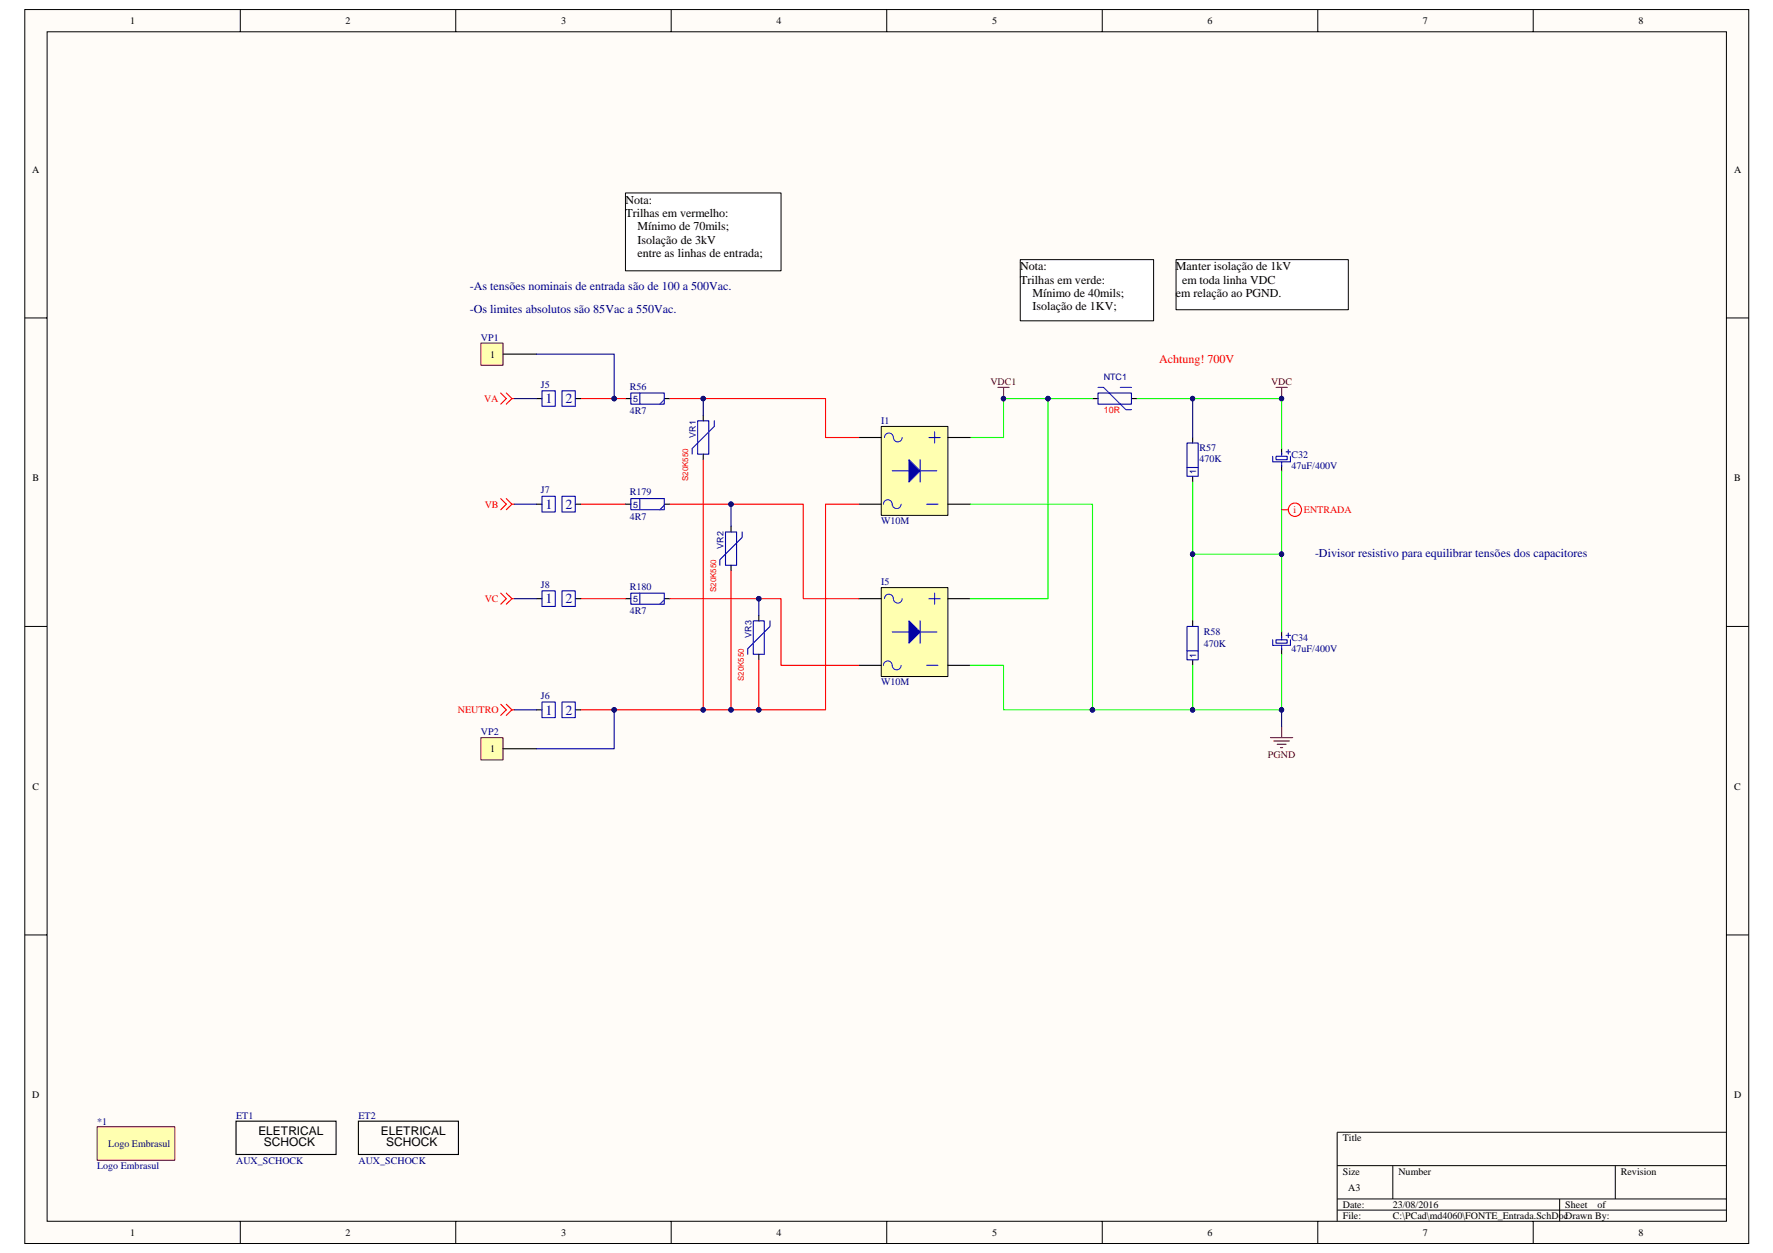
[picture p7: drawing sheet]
<svg xmlns="http://www.w3.org/2000/svg" width="420mm" height="297mm" viewBox="0 0 420 297" stroke-linecap="round" stroke-linejoin="round" font-family="sans-serif">
<path d="M5.9 2.3h408.5v292.5h-408.5z" fill="#fffcf8"/>
<path d="M5.9 2.3h408.5v292.5h-408.5z" fill="none" stroke="#000" stroke-width=".24"/>
<path d="M11.2 7.6h397.9v281.9h-397.9z" fill="#fffcf8"/>
<g fill="none" stroke="#000" stroke-width=".24">
<path d="M11.2 7.5h397.9v282h-397.9zM56.9 2.2v5.3M108 2.2v5.3M159.1 2.2v5.3M210.1 2.2v5.3M261.2 2.2v5.3M312.3 2.2v5.3M363.3 2.2v5.3M5.9 75.4h5.2M409.1 75.4h5.3M5.9 148.5h5.2M409.1 148.5h5.3"/>
<path d="M5.9 221.6h5.2M409.1 221.6h5.3M316.9 276.3h92.2M330.1 276.3v7.9M382.8 276.3v7.9M409.1 268.4h-92.2v21.1M56.9 289.5v5.3M108 289.5v5.3M159.1 289.5v5.3M210.1 289.5v5.3M261.2 289.5v5.3M312.3 289.5v5.3"/>
<path d="M316.9 284.2h92.2M316.9 286.9h92.2M363.3 289.5v5.3M369.6 284.2v5.3"/>
</g>
<path d="M148.2 94.5h1.3M157.4 94.5h1.3M166.7 98.4v1.4M258.9 94.5h1.3M268.1 94.5h1.3M166.7 107.7v1.3M282.6 103.7v1.3M282.6 112.9v1.4M282.6 147.2v1.3M282.6 156.4v1.3" fill="none" stroke="#000" stroke-width=".26"/>
<path d="M149.5 93.2h7.9v2.6h-7.9zM151.6 93.2v2.6M157.4 94.7l-1 1.1M165.3 99.8h2.7v7.9h-2.7zM169.3 99.8v1.3l-5.3 5.2v1.4M260.2 93.2h7.9v2.6h-7.9zM260.2 91.8h1.3l5.3 5.3h1.3M265.5 91.8h2.6M281.3 105h2.6v7.9h-2.6zM281.3 110.8h2.6M281.3 148.5h2.6v7.9h-2.6zM281.3 154.3h2.6" fill="none" stroke="#00f" stroke-width=".26"/>
<path d="M302.4 91.8h2.6M303.7 91.8v2.7M301.1 174.9h5.2M301.9 175.7h3.7M302.7 176.4h2.1M303.4 177.2h.6M303.7 172.2v2.7" fill="none" stroke="#800000" stroke-width=".26"/>
<g fill="#000080" stroke="#000080" stroke-width=".24">
<circle cx="303.7" cy="94.5" r=".52"/>
<circle cx="282.6" cy="131.4" r=".52"/>
<circle cx="282.6" cy="94.5" r=".52"/>
<circle cx="248.3" cy="94.5" r=".52"/>
<circle cx="237.8" cy="94.5" r=".52"/>
<circle cx="166.6" cy="168.3" r=".52"/>
</g>
<path d="M258.9 94.5h-21.1v9.2h-7.9M282.6 114.3v32.9" fill="none" stroke="#0f0" stroke-width=".26"/>
<path d="M282.6 94.5v9.2" fill="none" stroke="#000080" stroke-width=".26"/>
<path d="M166.7 109v59.3" fill="none" stroke="#f00" stroke-width=".26"/>
<path d="M208.9 101.1h15.7v21.1h-15.7z" fill="#ffffb0"/>
<path d="M208.8 101.1h15.8v21.1h-15.8z" fill="none" stroke="#000" stroke-width=".24"/>
<path d="M203.5 103.7h5.3M203.5 119.5h5.3M224.6 103.7h5.3M224.6 119.5h5.3" fill="none" stroke="#000" stroke-width=".26"/>
<path d="M209.3 119.5a1.09 1.09 0 0 1 1.3-1 1.09 1.09 0 0 1 .9 1.4 1.05 1.05 0 0 0 1.2 .7 1.05 1.05 0 0 0 .8-1.1M209.6 103.7a1.05 1.05 0 0 1 1-1 1.05 1.05 0 0 1 1.1 1M211.7 103.7a1.04 1.04 0 0 0 1.1 1.1 1.04 1.04 0 0 0 1-1.1" fill="none" stroke="#00f" stroke-width=".24"/>
<path d="M219.6 119.5h2.7M220.1 103.7h2.7M221.5 102.4v2.6" fill="none" stroke="#00f" stroke-width=".26"/>
<path d="M215.4 109l2.6 2.6-2.6 2.7z" fill="#00f"/>
<path d="M211.4 111.6h4M215.4 109l2.6 2.6-2.6 2.7zM218 109v5.3M218 111.6h4" fill="none" stroke="#00f" stroke-width=".26"/>
<path d="M23 267.1h18.4v7.9h-18.4z" fill="#ffffb0"/>
<path d="M23 267.1h18.4v7.9h-18.4z" fill="none" stroke="#800000" stroke-width=".24"/>
<path d="M303.7 106.3v1.4M303.7 110.3v1.3M303.7 149.8v1.4M303.7 153.8v1.3M55.9 265.8h23.7v7.9h-23.7z" fill="none" stroke="#000" stroke-width=".26"/>
<path d="M301.6 108.2v1.3h4.2v-1.3M302.4 108.2h2.6v.8h-2.6zM303.7 107.4v.8M303.7 109.5v1.1M304.8 107.1h1M305.3 106.6v1.1M301.6 151.7v1.3h4.2v-1.3M302.4 151.7h2.6v.8h-2.6zM303.7 150.9v.8M303.7 153v1.1M304.8 150.6h1M305.3 150.1v1.1" fill="none" stroke="#00f" stroke-width=".26"/>
<path d="M269.4 94.5h34.3v11.8M303.7 111.6v38.2M282.6 131.4h21.1M282.6 157.7v10.6" fill="none" stroke="#0f0" stroke-width=".26"/>
<g fill="#000080" stroke="#000080" stroke-width=".24">
<circle cx="303.7" cy="131.4" r=".52"/>
<circle cx="237.8" cy="94.5" r=".52"/>
<circle cx="282.6" cy="168.3" r=".52"/>
<circle cx="303.7" cy="94.5" r=".52"/>
<circle cx="282.6" cy="94.5" r=".52"/>
<circle cx="282.6" cy="131.4" r=".52"/>
<circle cx="145.5" cy="94.5" r=".52"/>
</g>
<path d="M236.5 91.8h2.6M237.8 91.8v2.7" fill="none" stroke="#800000" stroke-width=".26"/>
<path d="M118.7 93.2l1.3 1.3-1.3 1.3M120 93.2l1.3 1.3M121.3 94.5h.5M121.3 94.5l-1.3 1.3M137.7 94.5h10.5M118.7 167l1.3 1.3-1.3 1.3M120 167l1.3 1.3M121.3 168.3l-1.3 1.3M121.3 168.3h.5" fill="none" stroke="#f00" stroke-width=".26"/>
<path d="M148.2 45.8h36.9v18.4h-36.9z" fill="#fff"/>
<path d="M148.2 45.7h36.9v18.5h-36.9z" fill="none" stroke="#000" stroke-width=".24"/>
<path d="M241.8 61.6h31.6v14.5h-31.6z" fill="#fff"/>
<path d="M241.8 61.6h31.6v14.5h-31.6z" fill="none" stroke="#000" stroke-width=".24"/>
<path d="M278.7 61.6h40.8v11.8h-40.8z" fill="#fff"/>
<path d="M278.7 61.6h40.8v11.8h-40.8z" fill="none" stroke="#000" stroke-width=".24"/>
<path d="M158.7 94.5h36.9v9.2h7.9" fill="none" stroke="#f00" stroke-width=".26"/>
<circle cx="166.6" cy="94.5" r=".52" fill="#000080" stroke="#000080" stroke-width=".24"/>
<path d="M166.7 94.5v3.9" fill="none" stroke="#000080" stroke-width=".26"/>
<path d="M114 81.3h5.2v5.3h-5.2z" fill="#ffffb0"/>
<path d="M114 81.3h5.2v5.3h-5.2z" fill="none" stroke="#800000" stroke-width=".24"/>
<path d="M119.2 83.9h7.9" fill="none" stroke="#000" stroke-width=".26"/>
<path d="M114 174.9h5.2v5.2h-5.2z" fill="#ffffb0"/>
<path d="M114 174.9h5.2v5.2h-5.2z" fill="none" stroke="#800000" stroke-width=".24"/>
<path d="M127.1 94.5h1.3M136.3 94.5h1.4M119.2 177.5h7.9M127.1 168.3h1.3M136.3 168.3h1.4" fill="none" stroke="#000" stroke-width=".26"/>
<path d="M203.5 119.5h-7.9v48.8h-57.9" fill="none" stroke="#f00" stroke-width=".26"/>
<g fill="#000080" stroke="#000080" stroke-width=".24">
<circle cx="145.5" cy="168.3" r=".52"/>
<circle cx="166.6" cy="168.3" r=".52"/>
<circle cx="173.2" cy="168.3" r=".53"/>
<circle cx="179.8" cy="168.3" r=".52"/>
<circle cx="145.5" cy="94.5" r=".52"/>
</g>
<path d="M128.4 92.6h3.2v3.7h-3.2zM133.2 92.6h3.1v3.7h-3.1zM128.4 166.4h3.2v3.7h-3.2zM133.2 166.4h3.1v3.7h-3.1z" fill="none" stroke="#00f" stroke-width=".26"/>
<path d="M121.8 94.5h5.3M127.1 83.9h18.5v10.6M121.8 168.3h5.3M145.6 168.3v9.2h-18.5" fill="none" stroke="#000080" stroke-width=".26"/>
<path d="M208.9 139.3h15.7v21.1h-15.7z" fill="#ffffb0"/>
<path d="M208.8 139.3h15.8v21.1h-15.8z" fill="none" stroke="#000" stroke-width=".24"/>
<path d="M203.5 141.9h5.3M203.5 157.7h5.3M224.6 141.9h5.3M224.6 157.7h5.3" fill="none" stroke="#000" stroke-width=".26"/>
<path d="M209.3 157.7a1.1 1.1 0 0 1 1.3-1 1.1 1.1 0 0 1 .9 1.4 1.05 1.05 0 0 0 1.2 .7 1.05 1.05 0 0 0 .8-1.1M209.6 141.9a1.05 1.05 0 0 1 1-1 1.05 1.05 0 0 1 1.1 1M211.7 141.9a1.04 1.04 0 0 0 1.1 1.1 1.04 1.04 0 0 0 1-1.1" fill="none" stroke="#00f" stroke-width=".24"/>
<path d="M219.6 157.7h2.7M220.1 141.9h2.7M221.5 140.6v2.6" fill="none" stroke="#00f" stroke-width=".26"/>
<path d="M215.4 147.2l2.6 2.6-2.6 2.7z" fill="#00f"/>
<g fill="none" stroke="#00f" stroke-width=".26">
<path d="M128.4 117.7h3.2v3.7h-3.2zM133.2 117.7h3.1v3.7h-3.1zM149.5 118.2h7.9v2.6h-7.9zM151.6 118.2v2.6M157.4 119.8l-1 1M171.9 126.1h2.7v7.9h-2.7zM175.9 126.1v1.3l-5.3 5.3v1.3M128.4 140.1h3.2v3.7h-3.2zM133.2 140.1h3.1v3.7h-3.1zM149.5 140.6h7.9v2.6h-7.9zM151.6 140.6v2.6M157.4 142.2l-1 1"/>
<path d="M178.5 147.2h2.6v7.9h-2.6zM182.5 147.2v1.3l-5.3 5.3v1.3M211.4 149.8h4M215.4 147.2l2.6 2.6-2.6 2.7zM218 147.2v5.3M218 149.8h4"/>
</g>
<g fill="none" stroke="#000" stroke-width=".26">
<path d="M127.1 119.5h1.3M136.3 119.5h1.4M148.2 119.5h1.3M157.4 119.5h1.3M173.2 124.8v1.3M173.2 134v1.3M127.1 141.9h1.3M136.3 141.9h1.4M148.2 141.9h1.3M157.4 141.9h1.3M179.8 145.9v1.3M179.8 155.1v1.3"/>
<path d="M84.9 265.8h23.7v7.9h-23.7z"/>
</g>
<g fill="none" stroke="#f00" stroke-width=".26">
<path d="M118.7 118.2l1.3 1.3-1.3 1.3M120 118.2l1.3 1.3M121.3 119.5h.5M121.3 119.5l-1.3 1.3M137.7 119.5h10.5M158.7 119.5h31.7v22.4h13.1M173.2 135.3v33M303.7 120.8h1.6M118.7 140.6l1.3 1.3-1.3 1.3M120 140.6l1.3 1.3M121.3 141.9h.5M121.3 141.9l-1.3 1.3"/>
<path d="M137.7 141.9h10.5M158.7 141.9h26.4v15.8h18.4M179.8 156.4v11.9"/>
<circle cx="306.9" cy="120.8" r="1.58"/>
</g>
<path d="M121.8 119.5h5.3M173.2 119.5v5.3M121.8 141.9h5.3M179.8 141.9v4M303.7 168.3v3.9" fill="none" stroke="#000080" stroke-width=".26"/>
<g fill="#000080" stroke="#000080" stroke-width=".24">
<circle cx="173.2" cy="119.5" r=".52"/>
<circle cx="173.2" cy="168.3" r=".53"/>
<circle cx="179.8" cy="168.3" r=".52"/>
<circle cx="179.8" cy="141.9" r=".52"/>
<circle cx="303.7" cy="168.3" r=".52"/>
<circle cx="258.9" cy="168.3" r=".53"/>
<circle cx="282.6" cy="168.3" r=".52"/>
<circle cx="248.3" cy="94.5" r=".52"/>
</g>
<path d="M248.4 94.5v47.4h-18.5M229.9 119.5h29v48.8M303.7 155.1v13.2h-65.9v-10.6h-7.9" fill="none" stroke="#0f0" stroke-width=".26"/>
<g font-size="3.3" fill="#00f">
<text x="129.2" y="95.6">1</text>
<text x="134" y="95.6">2</text>
<text x="129.2" y="120.6">1</text>
<text x="134" y="120.6">2</text>
<text x="129.2" y="143.1">1</text>
<text x="134" y="143.1">2</text>
<text x="129.2" y="169.4">1</text>
<text x="134" y="169.4">2</text>
</g>
<g font-size="2.9">
<text x="148.2" y="48.3">Nota:</text>
<text x="148.2" y="51.4">Trilhas em vermelho:</text>
<text x="151.1" y="54.6">Mínimo de 70mils;</text>
<text x="151.1" y="57.8">Isolação de 3kV</text>
<text x="151.1" y="60.9">entre as linhas de entrada;</text>
<text x="241.8" y="64.1">Nota:</text>
<text x="278.7" y="64.1">Manter isolação de 1kV</text>
<text x="241.8" y="67.3">Trilhas em verde:</text>
<text x="244.7" y="70.4">Mínimo de 40mils;</text>
<text x="278.7" y="70.4">em relação ao PGND.</text>
<text x="280.1" y="67.3">em toda linha VDC</text>
<text x="244.7" y="73.6">Isolação de 1KV;</text>
</g>
<g font-size="2.9" fill="#000080">
<text x="111.3" y="68.8">-As tensões nominais de entrada são de 100 a 500Vac.</text>
<text x="111.3" y="74.1">-Os limites absolutos são 85Vac a 550Vac.</text>
<text x="311.6" y="132.1">-Divisor resistivo para equilibrar tensões dos capacitores</text>
</g>
<text font-size="2.9" fill="#f00" x="274.7" y="86">Achtung! 700V</text>
<g font-size="2.8">
<text x="61.2" y="269.2">ELETRICAL</text>
<text x="90.2" y="269.2">ELETRICAL</text>
<text x="62.5" y="271.8">SCHOCK</text>
<text x="91.5" y="271.8">SCHOCK</text>
</g>
<g font-size="2.4">
<text x="30.8" y="5.7">1</text>
<text x="81.9" y="5.7">2</text>
<text x="133" y="5.7">3</text>
<text x="184" y="5.7">4</text>
<text x="235.1" y="5.7">5</text>
<text x="286.2" y="5.7">6</text>
<text x="337.2" y="5.7">7</text>
<text x="388.3" y="5.7">8</text>
<text x="7.7" y="40.9">A</text>
<text x="410.9" y="40.9">A</text>
<text x="116.2" y="84.8">1</text>
<text x="7.7" y="114.1">B</text>
<text x="411" y="114.1">B</text>
<text x="116.2" y="178.3">1</text>
<text x="7.7" y="187.2">C</text>
<text x="411" y="187.2">C</text>
<text x="7.7" y="260.4">D</text>
<text x="410.9" y="260.4">D</text>
<text x="318.2" y="270.6">Title</text>
<text x="318.2" y="278.5">Size</text>
<text x="331.4" y="278.5">Number</text>
<text x="384.1" y="278.5">Revision</text>
<text x="318.2" y="286.4">Date:</text>
<text x="319.5" y="282.4">A3</text>
<text x="330.1" y="286.4">23/08/2016</text>
<text x="370.9" y="286.4">Sheet</text>
<text x="378.6" y="286.4">of</text>
<text x="30.8" y="292.9">1</text>
<text x="81.9" y="292.9">2</text>
<text x="133" y="292.9">3</text>
<text x="184" y="292.9">4</text>
<text x="235.1" y="292.9">5</text>
<text x="286.2" y="292.9">6</text>
<text x="318.2" y="289">File:</text>
<text x="330.1" y="289">C:\PCad\md4060\FONTE_Entrada.SchDocDrawn By:</text>
<text x="337.2" y="292.9">7</text>
<text x="388.3" y="292.9">8</text>
</g>
<g font-size="2.4" fill="#000080">
<text x="113.9" y="80.8">VP1</text>
<text x="128.2" y="91.9">J5</text>
<text x="149.3" y="92.4">R56</text>
<text x="149.3" y="98.2">4R7</text>
<text x="208.8" y="100.6">I1</text>
<text x="284.2" y="106.9">R57</text>
<text x="284.2" y="109.5">470K</text>
<text x="306.1" y="108.5">C32</text>
<text x="306.1" y="111.1">47uF/400V</text>
<text x="128.2" y="116.9">J7</text>
<text x="149.3" y="117.4">R179</text>
<text x="149.3" y="123.2">4R7</text>
<text x="208.8" y="124.3">W10M</text>
<text x="128.2" y="139.3">J8</text>
<text x="149.3" y="139.8">R180</text>
<text x="208.8" y="138.8">I5</text>
<text x="149.3" y="145.6">4R7</text>
<text x="285.3" y="150.6">R58</text>
<text x="285.3" y="153.3">470K</text>
<text x="306.1" y="152">C34</text>
<text x="306.1" y="154.6">47uF/400V</text>
<text x="128.2" y="165.7">J6</text>
<text x="208.8" y="162.5">W10M</text>
<text x="113.9" y="174.3">VP2</text>
<text x="23" y="266.6">*1</text>
<text x="56" y="265.3">ET1</text>
<text x="85" y="265.3">ET2</text>
<text x="25.6" y="271.9">Logo Embrasul</text>
<text x="56" y="275.8">AUX_SCHOCK</text>
<text x="85" y="275.8">AUX_SCHOCK</text>
<text x="23" y="277.1">Logo Embrasul</text>
</g>
<g font-size="2.4" fill="#f00">
<text x="114.7" y="95.3">VA</text>
<text x="114.9" y="120.3">VB</text>
<text x="306.5" y="121.6">i</text>
<text x="309" y="121.6">ENTRADA</text>
<text x="114.9" y="142.7">VC</text>
<text x="108.5" y="169.1">NEUTRO</text>
</g>
<g font-size="2.4" fill="#800000">
<text x="234.7" y="91.3">VDC1</text>
<text x="301.2" y="91.3">VDC</text>
<text x="300.5" y="179.6">PGND</text>
</g>
<g font-size="2.1" fill="#000080">
<text x="150" y="95.4">5</text>
<text x="261.5" y="90.1">NTC1</text>
<text x="164.9" y="103.7" transform="rotate(-90 164.9 103.7)">VR1</text>
<text x="283.5" y="112.4" transform="rotate(-90 283.5 112.4)">1</text>
<text x="150" y="120.4">5</text>
<text x="171.5" y="130.1" transform="rotate(-90 171.5 130.1)">VR2</text>
<text x="150" y="142.8">5</text>
<text x="178.1" y="151.2" transform="rotate(-90 178.1 151.2)">VR3</text>
<text x="283.5" y="155.9" transform="rotate(-90 283.5 155.9)">1</text>
</g>
<text font-size="2.1" fill="#bf0000" x="261.5" y="98">10R</text>
<g font-size="1.9" fill="#bf0000">
<text x="163.1" y="114" transform="rotate(-90 163.1 114)">S20K550</text>
<text x="169.7" y="140.4" transform="rotate(-90 169.7 140.4)">S20K550</text>
<text x="176.3" y="161.5" transform="rotate(-90 176.3 161.5)">S20K550</text>
</g>
</svg>
